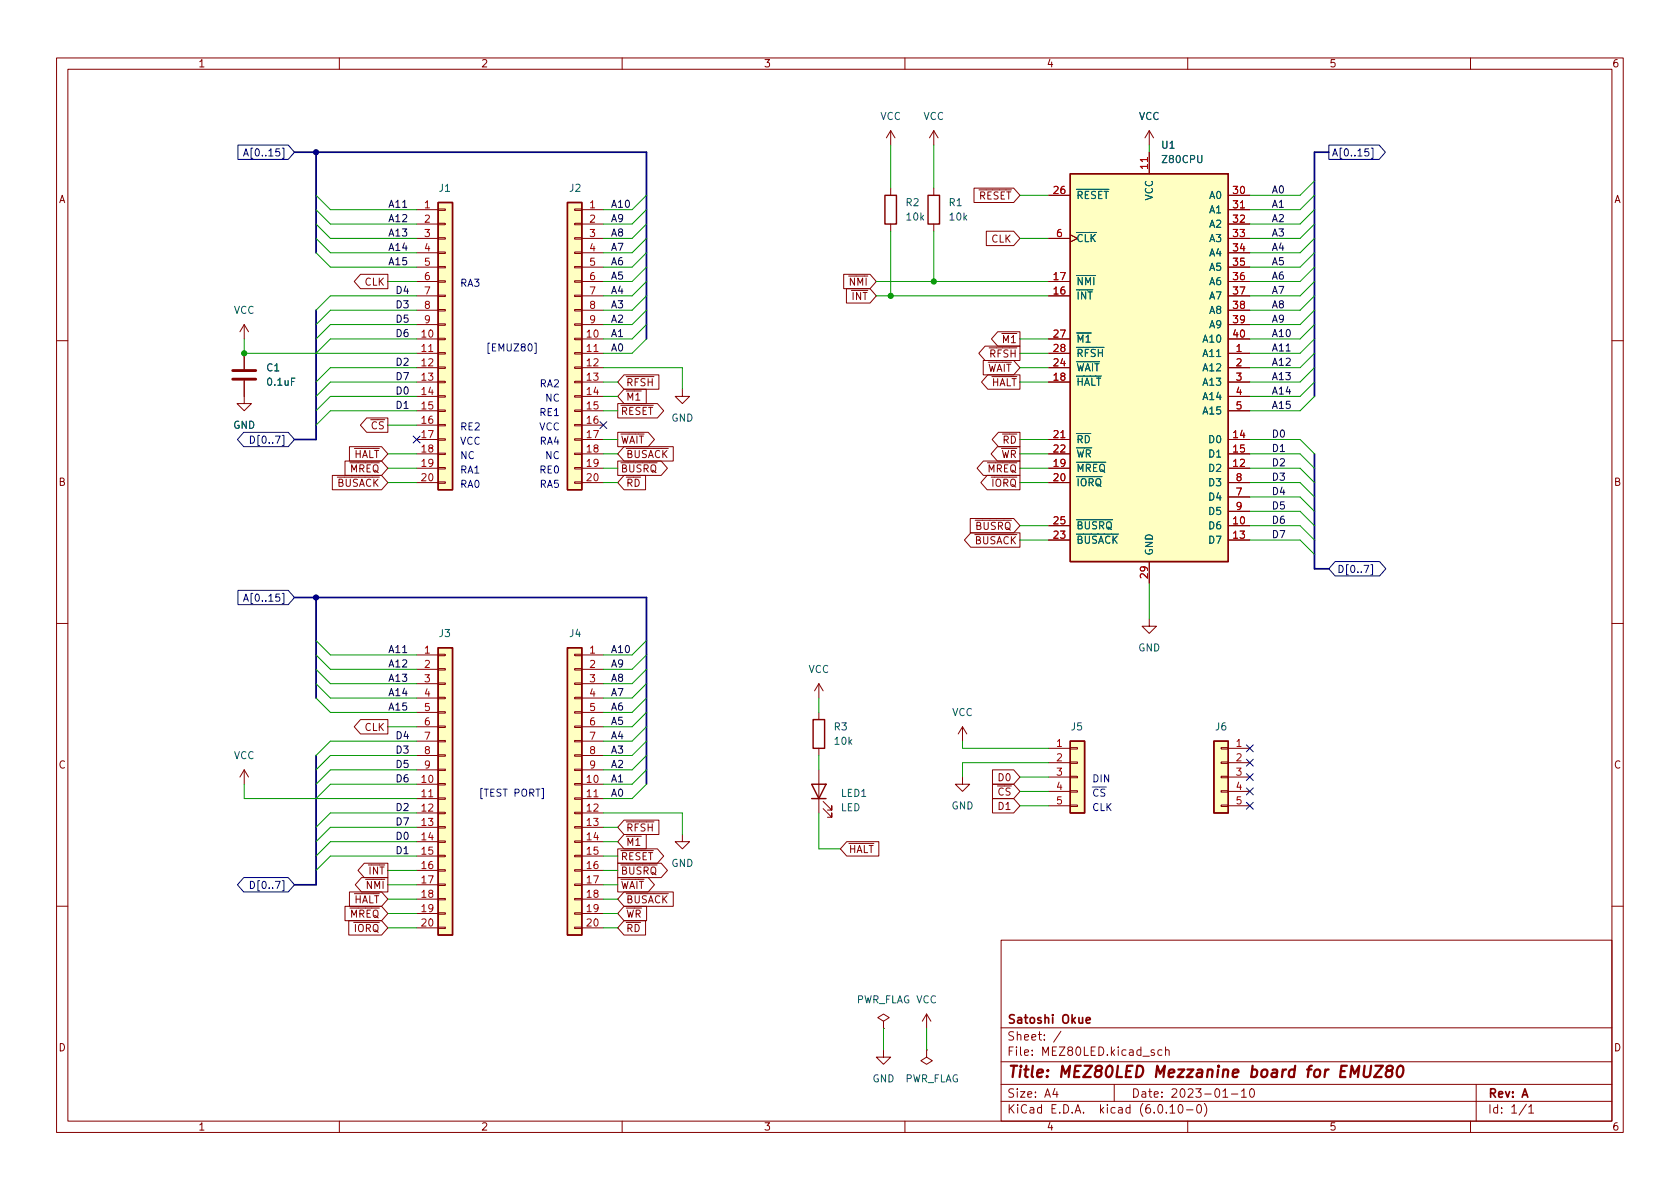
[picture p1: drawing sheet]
<svg xmlns="http://www.w3.org/2000/svg" width="297mm" height="210mm" viewBox="0 0 297 210" stroke-linecap="round" stroke-linejoin="round" font-family="sans-serif">
<g fill="none" stroke="#840000" stroke-width=".18">
<path d="M10 10.2h277v190.1h-277zM12 12.2h273v186.1h-273zM60 10.2v2M110 10.2v2M160 10.2v2M210 10.2v2M260 10.2v2M73.7 37.1h3.8M73.7 39.6h3.8M77.5 39.5h1.2v.2h-1.2zM77.5 37h1.2v.2h-1.2zM101.6 39.5h1.3v.2h-1.3z"/>
<path d="M101.6 37h1.3v.2h-1.3zM102.9 37.1h3.8M102.9 39.6h3.8M157.5 23.1v2.5M157.5 33.3v1.2M157.5 39.6v1.3M157.5 23.1l-.8 1.3M157.5 23.1l.7 1.3M165.1 23.1v2.5M165.1 33.3v1.2M165.1 39.6v1.3M165.1 23.1l-.8 1.3"/>
<path d="M165.1 23.1l.8 1.3M172.2 33.3h7l1.1 1.2-1.1 1.3h-7zM185.4 34.5h3.8M203.2 23.1v2.5M203.2 26.9v3.8M203.2 23.1l-.8 1.3M203.2 23.1l.8 1.3M217.2 37.1h3.8M217.2 39.6h3.8M217.2 34.5h3.8M43.2 57.4l-.8 1.3M43.2 57.4v2.5"/>
<path d="M43.2 57.4l.7 1.3M63.7 48.5h4.9v2.5h-4.9l-1.1-1.2zM73.7 59.9h3.8M73.7 42.2h3.8M73.7 44.7h3.8M73.7 47.2h3.8M73.7 49.8h3.8M73.7 52.3h3.8M73.7 54.9h3.8M73.7 57.4h3.8M77.5 59.8h1.2v.3h-1.2zM77.5 57.3h1.2v.2h-1.2z"/>
<path d="M77.5 54.7h1.2v.3h-1.2zM77.5 52.2h1.2v.2h-1.2zM77.5 49.7h1.2v.2h-1.2zM77.5 47.1h1.2v.3h-1.2zM77.5 44.6h1.2v.2h-1.2zM77.5 42h1.2v.3h-1.2zM101.6 59.8h1.3v.3h-1.3zM101.6 57.3h1.3v.2h-1.3zM101.6 54.7h1.3v.3h-1.3zM101.6 52.2h1.3v.2h-1.3zM101.6 49.7h1.3v.2h-1.3zM101.6 47.1h1.3v.3h-1.3z"/>
<path d="M101.6 44.6h1.3v.2h-1.3zM101.6 42h1.3v.3h-1.3zM102.9 59.9h3.8M102.9 42.2h3.8M102.9 44.7h3.8M102.9 47.2h3.8M102.9 49.8h3.8M102.9 52.3h3.8M102.9 54.9h3.8M102.9 57.4h3.8M149.2 48.5h4.6l1.1 1.3-1.1 1.2h-4.6zM149.7 51h4.1l1.1 1.3-1.1 1.3h-4.1z"/>
<path d="M174.4 40.9h4.8l1.1 1.3-1.1 1.2h-4.8zM176.4 58.7h3.9v2.5h-3.9l-1.1-1.3zM185.4 59.9h3.8M185.4 42.2h3.8M185.4 49.8h3.8M185.4 52.3h3.8M189.2 41.5l1.3 .7-1.3 .6M217.2 59.9h3.8M217.2 42.2h3.8M217.2 44.7h3.8M217.2 47.2h3.8M217.2 49.8h3.8"/>
<path d="M217.2 52.3h3.8M217.2 54.9h3.8M217.2 57.4h3.8M10 60.2h2M43.2 67.3v4.1h1.2l-1.2 1.2-1.3-1.2h1.3M43.2 62.5v2.8M61.8 79h5.7l1.1 1.3-1.1 1.2h-5.7zM64.8 73.9h3.8v2.5h-3.8l-1.1-1.2zM73.7 62.5h3.8M73.7 65h3.8M73.7 67.6h3.8M73.7 70.1h3.8"/>
<path d="M73.7 72.6h3.8M73.7 75.2h3.8M73.7 77.7h3.8M77.5 77.6h1.2v.2h-1.2zM77.5 75.1h1.2v.2h-1.2zM77.5 72.5h1.2v.3h-1.2zM77.5 70h1.2v.2h-1.2zM77.5 67.4h1.2v.3h-1.2zM77.5 64.9h1.2v.2h-1.2zM77.5 62.4h1.2v.2h-1.2zM101.6 77.6h1.3v.2h-1.3zM101.6 75.1h1.3v.2h-1.3z"/>
<path d="M101.6 72.5h1.3v.3h-1.3zM101.6 70h1.3v.2h-1.3zM101.6 67.4h1.3v.3h-1.3zM101.6 64.9h1.3v.2h-1.3zM101.6 62.4h1.3v.2h-1.3zM102.9 62.5h3.8M102.9 65h3.8M102.9 67.6h3.8M102.9 70.1h3.8M102.9 72.6h3.8M102.9 75.2h3.8M102.9 77.7h3.8"/>
<path d="M109.2 76.4h5.4l1.1 1.3-1.1 1.3h-5.4zM109.2 71.4h7l1.1 1.2-1.1 1.3h-7zM110.3 79h8.7v2.5h-8.7l-1.1-1.2zM110.3 66.3h6.2v2.5h-6.2l-1.1-1.2zM110.3 68.8h4v2.6h-4l-1.1-1.3zM120.6 68.8v1.3h1.3l-1.3 1.3-1.2-1.3h1.2M173.8 63.7h5.4l1.1 1.3-1.1 1.3h-5.4zM174.2 61.2h6.1v2.5h-6.1l-1.1-1.2zM174.7 66.3h5.6v2.5h-5.6l-1.2-1.2zM176.3 79h4v2.5h-4l-1.1-1.2zM176.5 76.4h3.8v2.6h-3.8l-1.1-1.3zM185.4 62.5h3.8"/>
<path d="M185.4 65h3.8M185.4 67.6h3.8M185.4 77.7h3.8M217.2 62.5h3.8M217.2 65h3.8M217.2 67.6h3.8M217.2 70.1h3.8M217.2 72.6h3.8M217.2 77.7h3.8M285 60.2h2M58.8 84.1h8.7l1.1 1.2-1.1 1.3h-8.7zM61 81.5h6.5l1.1 1.3-1.1 1.3h-6.5z"/>
<path d="M73.7 80.3h3.8M73.7 82.8h3.8M73.7 85.3h3.8M77.5 85.2h1.2v.3h-1.2zM77.5 82.7h1.2v.2h-1.2zM77.5 80.1h1.2v.3h-1.2zM101.6 85.2h1.3v.3h-1.3zM101.6 82.7h1.3v.2h-1.3zM101.6 80.1h1.3v.3h-1.3zM102.9 80.3h3.8M102.9 82.8h3.8M102.9 85.3h3.8"/>
<path d="M109.2 81.5h7.7l1.1 1.3-1.1 1.3h-7.7zM110.3 84.1h3.8v2.5h-3.8l-1.1-1.3zM171.5 91.7h7.7l1.1 1.3-1.1 1.2h-7.7zM171.6 94.2h8.7v2.6h-8.7l-1.1-1.3zM173.9 81.5h6.4v2.6h-6.4l-1.1-1.3zM174.5 84.1h5.8v2.5h-5.8l-1.1-1.3zM185.4 80.3h3.8M185.4 82.8h3.8M185.4 85.3h3.8M185.4 93h3.8M185.4 95.5h3.8M203.2 99.3v3.8"/>
<path d="M217.2 80.3h3.8M217.2 82.8h3.8M217.2 85.3h3.8M217.2 93h3.8M217.2 95.5h3.8M217.2 87.9h3.8M217.2 90.4h3.8M10 110.2h2M73.7 115.8h3.8M73.7 118.4h3.8M77.5 118.2h1.2v.3h-1.2zM77.5 115.7h1.2v.2h-1.2z"/>
<path d="M101.6 118.2h1.3v.3h-1.3zM101.6 115.7h1.3v.2h-1.3zM102.9 115.8h3.8M102.9 118.4h3.8M203.2 109.5v1.2h1.3l-1.3 1.3-1.3-1.3h1.3M285 110.2h2M43.2 136.1v2.6M43.2 136.1l-.8 1.3M43.2 136.1l.7 1.3M63.7 127.2h4.9v2.6h-4.9l-1.1-1.3zM73.7 138.7h3.8M73.7 120.9h3.8"/>
<path d="M73.7 123.4h3.8M73.7 126h3.8M73.7 128.5h3.8M73.7 131.1h3.8M73.7 133.6h3.8M73.7 136.1h3.8M77.5 138.6h1.2v.2h-1.2zM77.5 136h1.2v.3h-1.2zM77.5 133.5h1.2v.2h-1.2zM77.5 130.9h1.2v.3h-1.2zM77.5 128.4h1.2v.2h-1.2zM77.5 125.9h1.2v.2h-1.2z"/>
<path d="M77.5 123.3h1.2v.3h-1.2zM77.5 120.8h1.2v.2h-1.2zM101.6 138.6h1.3v.2h-1.3zM101.6 136h1.3v.3h-1.3zM101.6 133.5h1.3v.2h-1.3zM101.6 130.9h1.3v.3h-1.3zM101.6 128.4h1.3v.2h-1.3zM101.6 125.9h1.3v.2h-1.3zM101.6 123.3h1.3v.3h-1.3zM101.6 120.8h1.3v.2h-1.3zM102.9 138.7h3.8M102.9 120.9h3.8"/>
<path d="M102.9 123.4h3.8M102.9 126h3.8M102.9 128.5h3.8M102.9 131.1h3.8M102.9 133.6h3.8M102.9 136.1h3.8M144.8 120.9v2.5M144.8 126v1.2M144.8 132.3v1.3M144.8 136.1v7.7M144.8 120.9l-.8 1.3M144.8 120.9l.7 1.3"/>
<path d="M170.2 137.4v1.3h1.2l-1.2 1.2-1.3-1.2h1.3M170.2 128.5l-.8 1.3M170.2 128.5v2.6M170.2 128.5l.7 1.3M175.5 138.7h3.7l1.1 1.2-1.1 1.3h-3.7zM175.5 136.1h3.7l1.1 1.3-1.1 1.3h-3.7zM185.4 132.3h3.8M185.4 134.9h3.8M185.4 137.4h3.8M185.4 139.9h3.8M189.2 139.8h1.3v.3h-1.3zM189.2 137.3h1.3v.2h-1.3z"/>
<path d="M189.2 134.7h1.3v.3h-1.3zM189.2 132.2h1.3v.3h-1.3zM215.9 139.8h1.3v.3h-1.3zM215.9 137.3h1.3v.2h-1.3zM215.9 134.7h1.3v.3h-1.3zM215.9 132.2h1.3v.3h-1.3zM217.2 132.3h3.8M217.2 134.9h3.8M217.2 137.4h3.8M217.2 139.9h3.8M61.8 157.7h5.7l1.1 1.3-1.1 1.3h-5.7zM63.9 155.2h4.7v2.5h-4.7l-1.1-1.2z"/>
<path d="M64.4 152.6h4.2v2.6h-4.2l-1.1-1.3zM73.7 141.2h3.8M73.7 143.8h3.8M73.7 146.3h3.8M73.7 148.8h3.8M73.7 151.4h3.8M73.7 153.9h3.8M73.7 156.5h3.8M73.7 159h3.8M77.5 158.9h1.2v.2h-1.2zM77.5 156.3h1.2v.3h-1.2zM77.5 153.8h1.2v.2h-1.2z"/>
<path d="M77.5 151.3h1.2v.2h-1.2zM77.5 148.7h1.2v.3h-1.2zM77.5 146.2h1.2v.2h-1.2zM77.5 143.6h1.2v.3h-1.2zM77.5 141.1h1.2v.2h-1.2zM101.6 158.9h1.3v.2h-1.3zM101.6 156.3h1.3v.3h-1.3zM101.6 153.8h1.3v.2h-1.3zM101.6 151.3h1.3v.2h-1.3zM101.6 148.7h1.3v.3h-1.3zM101.6 146.2h1.3v.2h-1.3zM101.6 143.6h1.3v.3h-1.3z"/>
<path d="M101.6 141.1h1.3v.2h-1.3zM102.9 141.2h3.8M102.9 143.8h3.8M102.9 146.3h3.8M102.9 148.8h3.8M102.9 151.4h3.8M102.9 153.9h3.8M102.9 156.5h3.8M102.9 159h3.8M109.2 155.2h5.4l1.1 1.3-1.1 1.2h-5.4zM109.2 152.6h7.7l1.1 1.3-1.1 1.3h-7.7zM109.2 150.1h7l1.1 1.3-1.1 1.2h-7z"/>
<path d="M110.3 147.6h4v2.5h-4l-1.1-1.3zM110.3 145h6.2v2.6h-6.2l-1.1-1.3zM110.3 157.7h8.7v2.6h-8.7l-1.1-1.3zM120.6 147.6v1.2h1.3l-1.3 1.3-1.2-1.3h1.2M145.5 143l1.6 1.5v-.7v.7h-.8M145.5 141.7l1.6 1.6v-.8v.8h-.8M149.7 148.8h5.7v2.6h-5.7l-1.1-1.3zM175.5 141.2h3.7l1.1 1.3-1.1 1.3h-3.7zM185.4 142.5h3.8M189.2 142.4h1.3v.2h-1.3zM215.9 142.4h1.3v.2h-1.3zM217.2 142.5h3.8"/>
<path d="M10 160.2h2M61 160.3h6.5l1.1 1.2-1.1 1.3h-6.5zM61.7 162.8h5.8l1.1 1.3-1.1 1.2h-5.8zM73.7 161.5h3.8M73.7 164.1h3.8M77.5 164h1.2v.2h-1.2zM77.5 161.4h1.2v.3h-1.2zM101.6 164h1.3v.2h-1.3zM101.6 161.4h1.3v.3h-1.3zM102.9 161.5h3.8M102.9 164.1h3.8M110.3 162.8h3.8v2.5h-3.8l-1.1-1.2z"/>
<path d="M110.3 160.3h4v2.5h-4l-1.1-1.3zM163.8 179.3l-.7 1.3M163.8 179.3v2.6M163.8 179.3l.8 1.3M177 166.3h108v32h-108zM285 160.2h2M60 198.3v2M110 198.3v2M156.2 185.7v1.2h1.3l-1.3 1.3-1.3-1.3h1.3M156.2 180.6l1-.6-1-.7-1 .7 1 .6v1.3M156.2 181.9h.1M160 198.3v2"/>
<path d="M163.8 185.7v1.2l1 .7-1 .6-1-.6 1-.7M163.8 185.7h.1M177 194.8h108M177 191.8h108M177 187.8h108M177 181.8h108M186.5 192.5l-.4 1h1M186.9 193v1M187.6 182.4l-1.3 1.9M197 191.8v3M204.1 185.7l-.4-.1-.2 .2 .1 .3 .5 .1v.4h-.6M205.4 185.7l-.4-.1-.3 .3v.4l.2 .3h.5"/>
<path d="M206.1 185.8l.2-.2 .3 .1 .1 .9M206.1 185.1v1.5M206.9 195.8l.4-.5v1.5M206.9 196.8h.8M208.5 195.4l.1-.1a.81 .81 0 0 1 .6 .7 .81 .81 0 0 1-.3 .8h-.1a.81 .81 0 0 1-.6-.6 .81 .81 0 0 1 .3-.8zM209.8 196.3h1.1M210 198.3v2M211.8 195.4l.1-.1a.81 .81 0 0 1 .6 .7 .81 .81 0 0 1-.3 .8h-.1a.81 .81 0 0 1-.6-.6 .81 .81 0 0 1 .3-.8zM212.9 195.1a1.72 1.72 0 0 1 0 2.3M216.2 194h.9M217.7 193.5h1.2M219.5 193l.4-.5v1.5"/>
<path d="M219.5 194h.9M221.1 192.7l.2-.2a.81 .81 0 0 1 .6 .7 .81 .81 0 0 1-.3 .8h-.2a.81 .81 0 0 1-.3-1.3zM260 198.3v2M261 191.8v6.5M269.9 195.3l-1.3 1.9M270.3 195.8l.4-.5v1.5M270.3 196.8h.9"/>
</g>
<path d="M241.3 188.5l-.2 1.6 .1 .3a.66 .66 0 0 0 1-.3l.2-1.6M243.2 188.5h1.3l-1.6 2h1.4M245.5 189.3l-.3-.2-.1-.3a.64 .64 0 0 1 1.1-.1l.1 .2a.66 .66 0 0 1-.8 .4 .65 .65 0 0 0-.4 1.1 .65 .65 0 0 0 .9-.1 .65 .65 0 0 0 0-.9l-.2-.1M247.3 188.7a.46 .46 0 0 1 .4-.2 .46 .46 0 0 1 .4 .3 1.15 1.15 0 0 1-.8 1.7l-.2-.1a1.54 1.54 0 0 1 .2-1.7z" fill="none" stroke="#840000" stroke-width=".4"/>
<path d="M192.1 180.4l.7-.1-.1-.3-.4-.1-.2 .2v.8h.6" fill="none" stroke="#840000" stroke-width=".3"/>
<path d="M77.5 35.8h2.5v50.8h-2.5zM100.3 35.8h2.6v50.8h-2.6zM156.5 34.5h2v5.1h-2zM164.1 34.5h2v5.1h-2zM189.2 30.7h28v68.6h-28zM77.5 114.5h2.5v50.8h-2.5zM100.3 114.5h2.6v50.8h-2.6zM143.5 138.7h2.5l-1.2 2.5zM143.8 127.2h2v5.1h-2zM189.2 131.1h2.6v12.7h-2.6zM214.6 131.1h2.6v12.7h-2.6zM143.5 141.2h2.5" fill="none" stroke="#840000" stroke-width=".25"/>
<g fill="#ffffc2" stroke="#ffffc2" stroke-width=".18">
<path d="M77.5 35.8h2.5v50.8h-2.5z"/>
<path d="M214.6 131.1h2.6v12.7h-2.6z"/>
<path d="M100.3 35.8h2.6v50.8h-2.6z"/>
<path d="M100.3 114.5h2.6v50.8h-2.6z"/>
<path d="M77.5 114.5h2.5v50.8h-2.5z"/>
<path d="M189.2 131.1h2.6v12.7h-2.6z"/>
<path d="M189.2 30.7h28v68.6h-28z"/>
</g>
<path d="M41.1 67.1h4.1M41.1 65.5h4.1" fill="none" stroke="#840000" stroke-width=".51"/>
<g fill="none" stroke="#000084" stroke-width=".18">
<path d="M42.1 25.6h8.9l1.1 1.3-1.1 1.3h-8.9zM43.1 27.6l.4-1.3 .4 1.3M43.2 27.2h.6M234.9 25.6h8.9l1.2 1.3-1.2 1.3h-8.9zM242 26.3h-.6l-.1 .6 .2-.1 .4 .1 .1 .1v.5l-.2 .1-.5-.1M242.5 26.2h.3v1.8h-.3M43.1 76.4h7.9l1.1 1.3-1.1 1.3h-7.9l-1.1-1.3zM44.3 77.1a.64 .64 0 0 1 .7 .6 .64 .64 0 0 1-.7 .7zM73.1 77.1l1.2 1.2M74.3 77.1l-1.2 1.2M106.1 74.6l1.2 1.2M107.3 74.6l-1.2 1.2"/>
<path d="M236.1 99.3h7.8l1.1 1.3-1.1 1.2h-7.8l-1.2-1.2zM242.4 99.9h.3v1.8h-.3M42.1 104.4h8.9l1.1 1.3-1.1 1.2h-8.9zM43.1 106.3l.4-1.2 .4 1.2M43.2 106h.6M220.4 136.8l1.2 1.2M220.4 139.3l1.2 1.3M220.4 131.7l1.2 1.2M220.4 134.3l1.2 1.2M221.6 136.8l-1.2 1.2M221.6 139.3l-1.2 1.3M221.6 131.7l-1.2 1.2"/>
<path d="M221.6 134.3l-1.2 1.2M43.1 155.2h7.9l1.1 1.3-1.1 1.2h-7.9l-1.1-1.2zM44.3 155.9a.64 .64 0 0 1 .7 .6 .64 .64 0 0 1-.7 .6zM220.4 141.9l1.2 1.2M221.6 141.9l-1.2 1.2"/>
</g>
<path d="M86.6 60.7h-.3v1.8h.3" fill="none" stroke="#0000c2" stroke-width=".18"/>
<path d="M52.1 26.9h62.2v33M55.9 26.9v17.8M234.9 26.9h-2.5v43.2M55.9 54.9v22.8h-3.8M232.4 80.3v20.3h2.5M52.1 105.7h62.2v33M55.9 105.7v17.7M55.9 133.6v22.9h-3.8" fill="none" stroke="#000084" stroke-width=".3"/>
<g fill="none" stroke="#009600" stroke-width=".18">
<path d="M55.9 39.6l2.5 2.6h15.3M55.9 37.1l2.5 2.5h15.3M55.9 34.5l2.5 2.6h15.3M114.3 39.6l-2.5 2.6h-5.1M114.3 37.1l-2.5 2.5h-5.1M114.3 34.5l-2.5 2.6h-5.1M157.5 25.6v7.7M165.1 25.6v7.7M180.3 34.5h5.1M203.2 25.6v1.3M232.4 39.6l-2.5 2.6h-8.9M232.4 37.1l-2.5 2.5h-8.9"/>
<path d="M232.4 34.5l-2.5 2.6h-8.9M232.4 32l-2.5 2.5h-8.9M43.2 59.9v2.6h30.5M55.9 42.2l2.5 2.5h15.3M55.9 44.7l2.5 2.5h15.3M68.6 49.8h5.1M73.7 54.9h-15.3l-2.5 2.5M73.7 52.3h-15.3l-2.5 2.6M73.7 59.9h-15.3l-2.5 2.6M73.7 57.4h-15.3l-2.5 2.5M114.3 59.9l-2.5 2.6h-5.1M114.3 47.2l-2.5 2.6h-5.1"/>
<path d="M114.3 52.3l-2.5 2.6h-5.1M114.3 49.8l-2.5 2.5h-5.1M114.3 42.2l-2.5 2.5h-5.1M114.3 44.7l-2.5 2.5h-5.1M114.3 57.4l-2.5 2.5h-5.1M114.3 54.9l-2.5 2.5h-5.1M154.9 49.8h30.5M154.9 52.3h30.5M157.5 40.9v11.4M165.1 40.9v8.9M180.3 42.2h5.1M180.3 59.9h5.1"/>
<path d="M232.4 59.9l-2.5 2.6h-8.9M232.4 47.2l-2.5 2.6h-8.9M232.4 52.3l-2.5 2.6h-8.9M232.4 49.8l-2.5 2.5h-8.9M232.4 42.2l-2.5 2.5h-8.9M232.4 44.7l-2.5 2.5h-8.9M232.4 57.4l-2.5 2.5h-8.9M232.4 54.9l-2.5 2.5h-8.9M68.6 75.2h5.1M73.7 65h-15.3l-2.5 2.6M73.7 72.6h-15.3l-2.5 2.6M73.7 67.6h-15.3l-2.5 2.5"/>
<path d="M73.7 70.1h-15.3l-2.5 2.5M106.7 65h13.9v3.8M106.7 72.6h2.5M106.7 77.7h2.5M106.7 67.6h2.5M106.7 70.1h2.5M180.3 65h5.1M180.3 62.5h5.1M180.3 77.7h5.1M180.3 67.6h5.1M221 77.7h8.9l2.5 2.6M232.4 62.5l-2.5 2.5h-8.9"/>
<path d="M232.4 70.1l-2.5 2.5h-8.9M232.4 65l-2.5 2.6h-8.9M232.4 67.6l-2.5 2.5h-8.9M68.6 80.3h5.1M68.6 82.8h5.1M68.6 85.3h5.1M106.7 80.3h2.5M106.7 82.8h2.5M106.7 85.3h2.5M180.3 93h5.1M180.3 80.3h5.1M180.3 82.8h5.1"/>
<path d="M180.3 85.3h5.1M180.3 95.5h5.1M221 93h8.9l2.5 2.5M221 80.3h8.9l2.5 2.5M221 82.8h8.9l2.5 2.5M221 85.3h8.9l2.5 2.6M221 95.5h8.9l2.5 2.5M221 90.4h8.9l2.5 2.6M221 87.9h8.9l2.5 2.5M55.9 113.3l2.5 2.5h15.3M55.9 115.8l2.5 2.6h15.3M55.9 118.4l2.5 2.5h15.3"/>
<path d="M114.3 113.3l-2.5 2.5h-5.1M114.3 115.8l-2.5 2.6h-5.1M114.3 118.4l-2.5 2.5h-5.1M203.2 103.1v6.4M43.2 138.7v2.5h30.5M55.9 123.4l2.5 2.6h15.3M55.9 120.9l2.5 2.5h15.3M68.6 128.5h5.1M73.7 138.7h-15.3l-2.5 2.5M73.7 136.1h-15.3l-2.5 2.6M73.7 133.6h-15.3l-2.5 2.5M73.7 131.1h-15.3l-2.5 2.5"/>
<path d="M114.3 138.7l-2.5 2.5h-5.1M114.3 136.1l-2.5 2.6h-5.1M114.3 133.6l-2.5 2.5h-5.1M114.3 131.1l-2.5 2.5h-5.1M114.3 128.5l-2.5 2.6h-5.1M114.3 123.4l-2.5 2.6h-5.1M114.3 126l-2.5 2.5h-5.1M114.3 120.9l-2.5 2.5h-5.1M144.8 123.4v2.6M144.8 133.6v2.5M170.2 131.1v1.2h15.2M180.3 139.9h5.1"/>
<path d="M180.3 137.4h5.1M185.4 134.9h-15.2v2.5M68.6 153.9h5.1M68.6 156.5h5.1M68.6 159h5.1M73.7 143.8h-15.3l-2.5 2.5M73.7 151.4h-15.3l-2.5 2.5M73.7 148.8h-15.3l-2.5 2.6M73.7 146.3h-15.3l-2.5 2.5M106.7 143.8h13.9v3.8M106.7 151.4h2.5M106.7 148.8h2.5"/>
<path d="M106.7 146.3h2.5M106.7 153.9h2.5M106.7 156.5h2.5M106.7 159h2.5M144.8 143.8v6.3h3.8M180.3 142.5h5.1M68.6 164.1h5.1M68.6 161.5h5.1M106.7 164.1h2.5M106.7 161.5h2.5M156.2 181.9v3.8M163.8 181.9v3.8"/>
</g>
<g fill="#009600" stroke="#009600" stroke-width=".18">
<circle cx="43.2" cy="62.5" r=".46"/>
<circle cx="165.1" cy="49.8" r=".46"/>
<circle cx="157.5" cy="52.3" r=".46"/>
</g>
<g fill="#000084" stroke="#000084" stroke-width=".18">
<circle cx="55.9" cy="26.9" r=".46"/>
<circle cx="55.9" cy="105.7" r=".46"/>
</g>
<text font-size="2.8" fill="#840000" x="178" y="190.6">Title: MEZ80LED Mezzanine board for EMUZ80</text>
<g font-size="2.1" fill="#840000">
<text x="178" y="184">Sheet: /</text>
<text x="178" y="181">Satoshi Okue</text>
<text x="178" y="186.7">File: MEZ80LED.kicad_sch</text>
<text x="178" y="196.9">KiCad E.D.A. kicad (6.0.10-0)</text>
<text x="178" y="194.1">Size: A4</text>
<text x="200" y="194.1">Date: 2023-01-10</text>
<text x="263" y="194.1">Rev: A</text>
<text x="263" y="196.9">Id: 1/1</text>
</g>
<g font-size="1.8" fill="#840000">
<text x="35" y="11.9">1</text>
<text x="85" y="11.9">2</text>
<text x="135" y="11.9">3</text>
<text x="185" y="11.9">4</text>
<text x="235" y="11.9">5</text>
<text x="285" y="11.9">6</text>
<text x="10.3" y="35.9">A</text>
<text x="171.6" y="35.3">~{RESET}</text>
<text x="285.3" y="35.9">A</text>
<text x="175.3" y="42.9">CLK</text>
<text x="64.5" y="50.5">CLK</text>
<text x="148.9" y="50.5">~{NMI}</text>
<text x="149.3" y="53">~{INT}</text>
<text x="173" y="65.7">~{WAIT}</text>
<text x="173.7" y="63.2">~{RFSH}</text>
<text x="176" y="60.7">~{M1}</text>
<text x="110.6" y="68.3">~{RFSH}</text>
<text x="110.6" y="70.8">~{M1}</text>
<text x="173.8" y="68.3">~{HALT}</text>
<text x="64.3" y="75.9">~{CS}</text>
<text x="109.7" y="73.4">~{RESET}</text>
<text x="60.5" y="83.5">~{MREQ}</text>
<text x="61.1" y="81">~{HALT}</text>
<text x="109.7" y="83.5">~{BUSRQ}</text>
<text x="109.7" y="78.4">~{WAIT}</text>
<text x="110.6" y="81">~{BUSACK}</text>
<text x="173.2" y="83.5">~{MREQ}</text>
<text x="175.5" y="81">~{WR}</text>
<text x="175.9" y="78.4">~{RD}</text>
<text x="10.3" y="85.9">B</text>
<text x="58.2" y="86.1">~{BUSACK}</text>
<text x="110.6" y="86.1">~{RD}</text>
<text x="174" y="86.1">~{IORQ}</text>
<text x="285.3" y="85.9">B</text>
<text x="171.1" y="93.7">~{BUSRQ}</text>
<text x="170.9" y="96.2">~{BUSACK}</text>
<text x="64.5" y="129.2">CLK</text>
<text x="10.3" y="135.9">C</text>
<text x="285.3" y="135.9">C</text>
<text x="175.1" y="140.7">~{CS}</text>
<text x="176.7" y="143.2">D1</text>
<text x="176.7" y="138.1">D0</text>
<text x="110.6" y="149.6">~{M1}</text>
<text x="110.6" y="147">~{RFSH}</text>
<text x="63.9" y="154.6">~{INT}</text>
<text x="109.7" y="154.6">~{BUSRQ}</text>
<text x="109.7" y="152.1">~{RESET}</text>
<text x="150" y="150.8">~{HALT}</text>
<text x="61.1" y="159.7">~{HALT}</text>
<text x="63.5" y="157.2">~{NMI}</text>
<text x="109.7" y="157.2">~{WAIT}</text>
<text x="110.6" y="159.7">~{BUSACK}</text>
<text x="60.5" y="162.3">~{MREQ}</text>
<text x="61.3" y="164.8">~{IORQ}</text>
<text x="110.6" y="164.8">~{RD}</text>
<text x="110.6" y="162.3">~{WR}</text>
<text x="10.3" y="185.9">D</text>
<text x="285.3" y="185.9">D</text>
<text x="35" y="199.9">1</text>
<text x="85" y="199.9">2</text>
<text x="135" y="199.9">3</text>
<text x="185" y="199.9">4</text>
<text x="235" y="199.9">5</text>
<text x="285" y="199.9">6</text>
</g>
<g font-size="1.8" fill="#006464">
<text x="155.6" y="21.2">VCC</text>
<text x="163.2" y="21.2">VCC</text>
<text x="201.3" y="21.2">VCC</text>
<text x="205.4" y="26.3">U1</text>
<text x="205.7" y="28.8">Z80CPU</text>
<text x="77.7" y="33.9">J1</text>
<text x="100.7" y="33.9">J2</text>
<text x="190.2" y="35.2">~{RESET}</text>
<text x="203.8" y="35.5" transform="rotate(-90 203.8 35.5)">VCC</text>
<text x="213.9" y="35.2">A0</text>
<text x="160.2" y="36.4">R2</text>
<text x="160.3" y="39">10k</text>
<text x="167.8" y="36.4">R1</text>
<text x="168" y="39">10k</text>
<text x="213.9" y="37.7">A1</text>
<text x="213.9" y="40.3">A2</text>
<text x="190.2" y="42.8">~{CLK}</text>
<text x="213.9" y="42.8">A3</text>
<text x="213.9" y="45.3">A4</text>
<text x="213.9" y="47.9">A5</text>
<text x="190.2" y="53">~{INT}</text>
<text x="190.2" y="50.4">~{NMI}</text>
<text x="213.9" y="50.4">A6</text>
<text x="213.9" y="53">A7</text>
<text x="41.3" y="55.5">VCC</text>
<text x="213.9" y="55.5">A8</text>
<text x="213.9" y="58">A9</text>
<text x="47.2" y="65.7">C1</text>
<text x="190.2" y="65.7">~{WAIT}</text>
<text x="190.2" y="60.6">~{M1}</text>
<text x="190.2" y="63.1">~{RFSH}</text>
<text x="212.9" y="63.1">A11</text>
<text x="212.9" y="65.7">A12</text>
<text x="212.9" y="60.6">A10</text>
<text x="47.4" y="68.2">0.1uF</text>
<text x="190.2" y="68.2">~{HALT}</text>
<text x="212.9" y="68.2">A13</text>
<text x="212.9" y="70.7">A14</text>
<text x="41.2" y="75.8">GND</text>
<text x="118.7" y="74.5">GND</text>
<text x="212.9" y="73.3">A15</text>
<text x="190.2" y="83.4">~{MREQ}</text>
<text x="190.2" y="78.4">~{RD}</text>
<text x="190.2" y="80.9">~{WR}</text>
<text x="213.9" y="83.4">D2</text>
<text x="213.9" y="78.4">D0</text>
<text x="213.9" y="80.9">D1</text>
<text x="190.2" y="86">~{IORQ}</text>
<text x="213.9" y="88.5">D4</text>
<text x="213.9" y="86">D3</text>
<text x="190.2" y="93.6">~{BUSRQ}</text>
<text x="213.9" y="93.6">D6</text>
<text x="213.9" y="91.1">D5</text>
<text x="190.2" y="96.1">~{BUSACK}</text>
<text x="203.8" y="98.3" transform="rotate(-90 203.8 98.3)">GND</text>
<text x="213.9" y="96.1">D7</text>
<text x="77.7" y="112.6">J3</text>
<text x="100.7" y="112.6">J4</text>
<text x="142.9" y="119">VCC</text>
<text x="201.2" y="115.2">GND</text>
<text x="147.5" y="129.2">R3</text>
<text x="147.6" y="131.7">10k</text>
<text x="168.3" y="126.6">VCC</text>
<text x="189.4" y="129.2">J5</text>
<text x="214.9" y="129.2">J6</text>
<text x="41.3" y="134.2">VCC</text>
<text x="148.6" y="143.4">LED</text>
<text x="148.7" y="140.9">LED1</text>
<text x="168.2" y="143.1">GND</text>
<text x="118.7" y="153.3">GND</text>
<text x="151.2" y="177.4">PWR_FLAG VCC</text>
<text x="154.2" y="191.4">GND</text>
<text x="159.9" y="191.4">PWR_FLAG</text>
</g>
<g font-size="1.8" fill="#000084">
<text x="44.3" y="27.6">A[0..15]</text>
<text x="235.4" y="27.6">A[0..15]</text>
<text x="45.2" y="78.4">D[0..7]</text>
<text x="236.4" y="101.3">D[0..7]</text>
<text x="44.3" y="106.4">A[0..15]</text>
<text x="45.2" y="157.2">D[0..7]</text>
</g>
<g font-size="1.8" fill="#a90000">
<text x="202.9" y="29.8" transform="rotate(-90 202.9 29.8)">11</text>
<text x="186.3" y="34.3">26</text>
<text x="218.1" y="34.3">30</text>
<text x="75.1" y="36.8">1</text>
<text x="75.1" y="39.4">2</text>
<text x="75.1" y="41.9">3</text>
<text x="104.3" y="36.8">1</text>
<text x="104.3" y="39.4">2</text>
<text x="104.3" y="41.9">3</text>
<text x="186.8" y="41.9">6</text>
<text x="218.1" y="36.8">31</text>
<text x="218.1" y="39.4">32</text>
<text x="218.1" y="41.9">33</text>
<text x="75.1" y="44.4">4</text>
<text x="75.1" y="47">5</text>
<text x="104.3" y="44.4">4</text>
<text x="104.3" y="47">5</text>
<text x="218.1" y="44.4">34</text>
<text x="218.1" y="47">35</text>
<text x="75.1" y="49.5">6</text>
<text x="75.1" y="52.1">7</text>
<text x="104.3" y="49.5">6</text>
<text x="104.3" y="52.1">7</text>
<text x="186.3" y="52.1">16</text>
<text x="186.3" y="49.5">17</text>
<text x="218.1" y="49.5">36</text>
<text x="218.1" y="52.1">37</text>
<text x="74.6" y="59.7">10</text>
<text x="75.1" y="54.6">8</text>
<text x="75.1" y="57.1">9</text>
<text x="103.8" y="59.7">10</text>
<text x="104.3" y="54.6">8</text>
<text x="104.3" y="57.1">9</text>
<text x="186.3" y="59.7">27</text>
<text x="218.1" y="54.6">38</text>
<text x="218.1" y="57.1">39</text>
<text x="218.1" y="59.7">40</text>
<text x="74.6" y="62.2">11</text>
<text x="74.6" y="64.8">12</text>
<text x="103.8" y="62.2">11</text>
<text x="103.8" y="64.8">12</text>
<text x="186.3" y="64.8">24</text>
<text x="186.3" y="62.2">28</text>
<text x="218.6" y="62.2">1</text>
<text x="218.6" y="64.8">2</text>
<text x="74.6" y="67.3">13</text>
<text x="74.6" y="69.8">14</text>
<text x="103.8" y="67.3">13</text>
<text x="103.8" y="69.8">14</text>
<text x="186.3" y="67.3">18</text>
<text x="218.6" y="67.3">3</text>
<text x="218.6" y="69.8">4</text>
<text x="74.6" y="72.4">15</text>
<text x="74.6" y="74.9">16</text>
<text x="74.6" y="77.5">17</text>
<text x="103.8" y="72.4">15</text>
<text x="103.8" y="74.9">16</text>
<text x="103.8" y="77.5">17</text>
<text x="186.3" y="77.5">21</text>
<text x="218.1" y="77.5">14</text>
<text x="218.6" y="72.4">5</text>
<text x="74.6" y="80">18</text>
<text x="74.6" y="82.5">19</text>
<text x="103.8" y="80">18</text>
<text x="103.8" y="82.5">19</text>
<text x="186.3" y="82.5">19</text>
<text x="186.3" y="80">22</text>
<text x="218.1" y="82.5">12</text>
<text x="218.1" y="80">15</text>
<text x="74.6" y="85.1">20</text>
<text x="103.8" y="85.1">20</text>
<text x="186.3" y="85.1">20</text>
<text x="218.6" y="87.6">7</text>
<text x="218.6" y="85.1">8</text>
<text x="186.3" y="95.2">23</text>
<text x="186.3" y="92.7">25</text>
<text x="218.1" y="92.7">10</text>
<text x="218.1" y="95.2">13</text>
<text x="218.6" y="90.2">9</text>
<text x="202.9" y="102.2" transform="rotate(-90 202.9 102.2)">29</text>
<text x="75.1" y="115.6">1</text>
<text x="75.1" y="118.1">2</text>
<text x="104.3" y="115.6">1</text>
<text x="104.3" y="118.1">2</text>
<text x="75.1" y="120.6">3</text>
<text x="75.1" y="123.2">4</text>
<text x="75.1" y="125.7">5</text>
<text x="104.3" y="120.6">3</text>
<text x="104.3" y="123.2">4</text>
<text x="104.3" y="125.7">5</text>
<text x="75.1" y="128.3">6</text>
<text x="75.1" y="130.8">7</text>
<text x="104.3" y="128.3">6</text>
<text x="104.3" y="130.8">7</text>
<text x="75.1" y="133.3">8</text>
<text x="75.1" y="135.9">9</text>
<text x="104.3" y="133.3">8</text>
<text x="104.3" y="135.9">9</text>
<text x="186.8" y="132.1">1</text>
<text x="186.8" y="134.6">2</text>
<text x="186.8" y="137.2">3</text>
<text x="218.6" y="132.1">1</text>
<text x="218.6" y="134.6">2</text>
<text x="218.6" y="137.2">3</text>
<text x="74.6" y="138.4">10</text>
<text x="74.6" y="141">11</text>
<text x="74.6" y="143.5">12</text>
<text x="103.8" y="138.4">10</text>
<text x="103.8" y="141">11</text>
<text x="103.8" y="143.5">12</text>
<text x="186.8" y="139.7">4</text>
<text x="186.8" y="142.2">5</text>
<text x="218.6" y="139.7">4</text>
<text x="218.6" y="142.2">5</text>
<text x="74.6" y="146">13</text>
<text x="74.6" y="148.6">14</text>
<text x="103.8" y="146">13</text>
<text x="103.8" y="148.6">14</text>
<text x="74.6" y="151.1">15</text>
<text x="74.6" y="153.7">16</text>
<text x="103.8" y="151.1">15</text>
<text x="103.8" y="153.7">16</text>
<text x="74.6" y="156.2">17</text>
<text x="74.6" y="158.7">18</text>
<text x="74.6" y="161.3">19</text>
<text x="103.8" y="156.2">17</text>
<text x="103.8" y="158.7">18</text>
<text x="103.8" y="161.3">19</text>
<text x="74.6" y="163.8">20</text>
<text x="103.8" y="163.8">20</text>
</g>
<g font-size="1.8" fill="#0f0f0f">
<text x="224.8" y="34.2">A0</text>
<text x="68.6" y="41.8">A13</text>
<text x="68.6" y="36.7">A11</text>
<text x="68.6" y="39.3">A12</text>
<text x="107.9" y="36.7">A10</text>
<text x="107.9" y="41.8">A8</text>
<text x="107.9" y="39.3">A9</text>
<text x="224.8" y="41.8">A3</text>
<text x="224.8" y="36.7">A1</text>
<text x="224.8" y="39.3">A2</text>
<text x="68.6" y="44.3">A14</text>
<text x="68.6" y="46.9">A15</text>
<text x="107.9" y="46.9">A6</text>
<text x="107.9" y="44.3">A7</text>
<text x="224.8" y="44.3">A4</text>
<text x="224.8" y="46.9">A5</text>
<text x="69.8" y="52">D4</text>
<text x="107.9" y="49.4">A5</text>
<text x="107.9" y="52">A4</text>
<text x="224.8" y="49.4">A6</text>
<text x="224.8" y="52">A7</text>
<text x="69.8" y="54.5">D3</text>
<text x="69.8" y="57">D5</text>
<text x="69.8" y="59.6">D6</text>
<text x="107.9" y="54.5">A3</text>
<text x="107.9" y="59.6">A1</text>
<text x="107.9" y="57">A2</text>
<text x="224.8" y="54.5">A8</text>
<text x="224.8" y="57">A9</text>
<text x="224.8" y="59.6">A10</text>
<text x="69.8" y="64.7">D2</text>
<text x="107.9" y="62.1">A0</text>
<text x="224.8" y="64.7">A12</text>
<text x="224.8" y="62.1">A11</text>
<text x="69.8" y="69.7">D0</text>
<text x="69.8" y="67.2">D7</text>
<text x="224.8" y="67.2">A13</text>
<text x="224.8" y="69.7">A14</text>
<text x="69.8" y="72.3">D1</text>
<text x="224.8" y="72.3">A15</text>
<text x="224.8" y="77.4">D0</text>
<text x="224.8" y="82.4">D2</text>
<text x="224.8" y="79.9">D1</text>
<text x="224.8" y="87.5">D4</text>
<text x="224.8" y="85">D3</text>
<text x="224.8" y="95.1">D7</text>
<text x="224.8" y="90.1">D5</text>
<text x="224.8" y="92.6">D6</text>
<text x="68.6" y="115.5">A11</text>
<text x="68.6" y="118">A12</text>
<text x="107.9" y="118">A9</text>
<text x="107.9" y="115.5">A10</text>
<text x="68.6" y="120.5">A13</text>
<text x="68.6" y="123.1">A14</text>
<text x="68.6" y="125.6">A15</text>
<text x="107.9" y="123.1">A7</text>
<text x="107.9" y="120.5">A8</text>
<text x="107.9" y="125.6">A6</text>
<text x="69.8" y="130.7">D4</text>
<text x="107.9" y="130.7">A4</text>
<text x="107.9" y="128.2">A5</text>
<text x="69.8" y="133.2">D3</text>
<text x="69.8" y="135.8">D5</text>
<text x="107.9" y="135.8">A2</text>
<text x="107.9" y="133.2">A3</text>
<text x="69.8" y="143.4">D2</text>
<text x="69.8" y="138.3">D6</text>
<text x="107.9" y="140.9">A0</text>
<text x="107.9" y="138.3">A1</text>
<text x="69.8" y="145.9">D7</text>
<text x="69.8" y="148.5">D0</text>
<text x="69.8" y="151">D1</text>
</g>
<g font-size="1.8" fill="#0000c2">
<text x="81.3" y="50.7">RA3</text>
<text x="87.1" y="62.1">[EMUZ80]</text>
<text x="95.5" y="68.5">RA2</text>
<text x="96.5" y="71">NC</text>
<text x="81.3" y="76.1">RE2</text>
<text x="95.3" y="76.1">VCC</text>
<text x="95.6" y="73.6">RE1</text>
<text x="81.3" y="81.2">NC</text>
<text x="81.3" y="83.7">RA1</text>
<text x="81.3" y="78.6">VCC</text>
<text x="95.5" y="78.6">RA4</text>
<text x="95.6" y="83.7">RE0</text>
<text x="96.5" y="81.2">NC</text>
<text x="81.3" y="86.3">RA0</text>
<text x="95.5" y="86.3">RA5</text>
<text x="85.4" y="140.9">[TEST PORT]</text>
<text x="193" y="143.4">CLK</text>
<text x="193" y="138.3">DIN</text>
<text x="193" y="140.9">~{CS}</text>
</g>
</svg>
